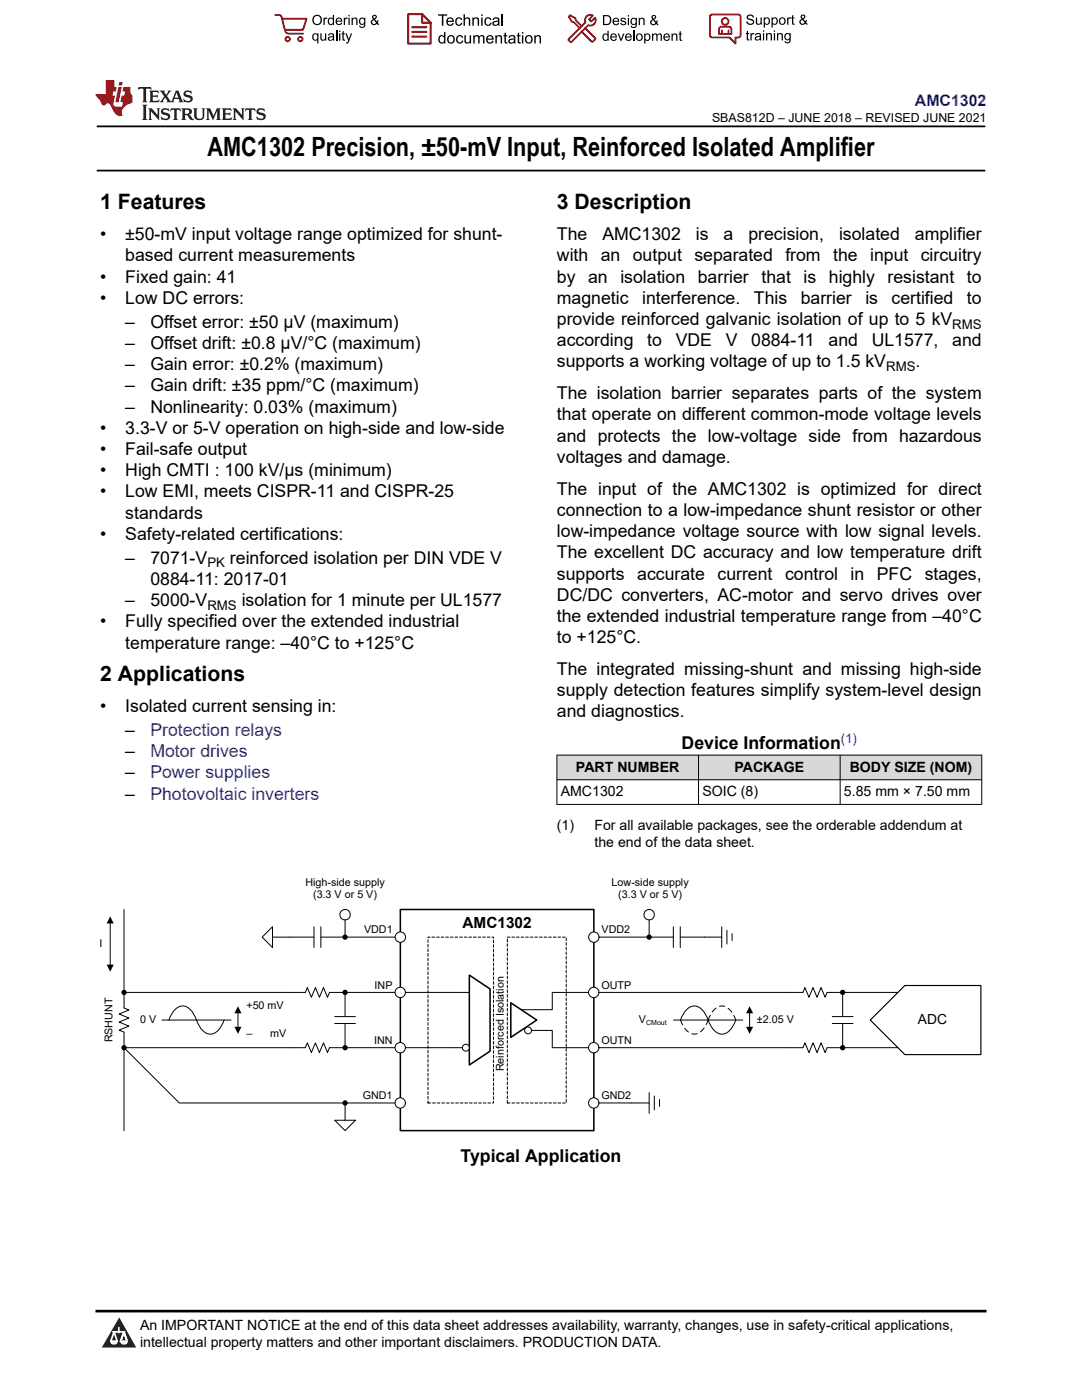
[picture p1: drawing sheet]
<svg xmlns="http://www.w3.org/2000/svg" width="216mm" height="279mm" viewBox="0 0 216 279" stroke-linecap="round" stroke-linejoin="round" font-family="sans-serif">
<path d="M19.3 25.2h177.3M19.3 34h177.3" fill="none" stroke="#000" stroke-width=".35"/>
<g fill="#d8d8d8">
<path d="M111.1 150.7h84.8v4.9h-84.8z" fill-rule="evenodd"/>
<path d="M111.2 150.8h28.1v4.8h-28.1z" fill-rule="evenodd"/>
<path d="M139.4 150.8h28.2v4.8h-28.2z" fill-rule="evenodd"/>
<path d="M167.7 150.8h28.1v4.8h-28.1z" fill-rule="evenodd"/>
</g>
<g fill="none" stroke="#000" stroke-width=".2">
<path d="M111.1 150.7h84.9M111.1 155.6h84.9M111.1 150.6v10M139.4 150.6v10M167.6 150.6v10M195.9 150.6v10M111.1 160.5h84.9M68.8 198.1h24.9M118.5 198.1h-8.3v3.4h-2.8M118.5 187h15.9M129.5 183.6v3.4M134.4 185v4.1"/>
<path d="M135.7 185v4.1M135.7 187h4.9M68.8 209.1h22.1M107.4 205.6h2.8v3.5h8.3M118.5 220.1h7.6"/>
<circle cx="129.5" cy="182.6" r="1.04"/>
</g>
<circle cx="129.5" cy="187" r=".53" fill="#000"/>
<path d="M79.9 181.5h38.6v44.1h-38.6z" fill="none" stroke="#000" stroke-width=".31"/>
<path d="M85.4 187h13.1v33.1h-13.1zM101.2 187h11.8v33.1h-11.8z" fill="none" stroke="#000" stroke-width=".2" stroke-dasharray=".5 .4"/>
<path d="M93.7 194.6l4.1 2.8v12.4l-4.1 2.7z" fill-rule="evenodd" fill="#fff"/>
<path d="M93.7 194.6l4.1 2.8v12.4l-4.1 2.7z" fill="none" stroke="#000" stroke-width=".31"/>
<path d="M101.9 200.1l5.2 3.5-5.2 3.4z" fill="#fff"/>
<path d="M101.9 200.1l5.2 3.5-5.2 3.4z" fill="none" stroke="#000" stroke-width=".31"/>
<path d="M104 201.5h3.4M105.4 205.6h2" fill="none" stroke="#000" stroke-width=".2"/>
<circle cx="105.4" cy="205.6" r=".69" fill="#fff"/>
<g fill="none" stroke="#000" stroke-width=".2">
<path d="M90.9 209.1h2.8"/>
<circle cx="105.4" cy="205.6" r=".69"/>
</g>
<circle cx="93" cy="209.1" r=".69" fill="#fff"/>
<circle cx="93" cy="209.1" r=".69" fill="none" stroke="#000" stroke-width=".2"/>
<circle cx="118.5" cy="220.1" r="1.03" fill="#fff"/>
<g fill="none" stroke="#000" stroke-width=".2">
<path d="M140.6 187h3.4M144 185v4.1M145 185.6v2.8M146.1 186.3v1.4"/>
<circle cx="118.5" cy="220.1" r="1.03"/>
</g>
<circle cx="118.5" cy="187" r="1.03" fill="#fff"/>
<g fill="none" stroke="#000" stroke-width=".2">
<path d="M22 184.2v8.3M24.4 198.1h36.5l.4-1 .8 1.9 .8-1.9 .8 1.9 .8-1.9 .8 1.9 .5-.9h3.1v4.8M24.7 181.5l.1 19.7 .9 .4-1.9 .8 1.9 .8-1.9 .8 1.9 .8-1.9 .8 1 .4-.1 19.6M57.8 187h4.8M62.6 185v4.1M64 185v4.1M64 187h4.9M24.4 209.1h.3M66.8 204.3h4.1M66.8 202.9h4.1M68.9 204.3v4.8h-.4M68.9 209.1h-3.1l-.5 1-.8-2-.8 2-.8-2-.8 2-.8-2-.4 1h-36.2l11.1 11h44.1"/>
<circle cx="118.5" cy="187" r="1.03"/>
</g>
<g fill="#000">
<path d="M22 182.9l.7 1.4h-1.4zM21.3 192.5h1.4l-.7 1.4z"/>
<circle cx="24.7" cy="198.1" r=".53"/>
<circle cx="68.9" cy="198.1" r=".53"/>
<circle cx="24.7" cy="209.1" r=".53"/>
<circle cx="68.9" cy="209.1" r=".53"/>
</g>
<path d="M66.8 223.6h4.1l-2 2z" fill="#fff"/>
<path d="M66.8 223.6h4.1l-2 2zM68.9 220.1v3.5" fill="none" stroke="#000" stroke-width=".2"/>
<path d="M54.4 185v4.1l-2.1-2.1z" fill="#fff"/>
<g fill="none" stroke="#000" stroke-width=".2">
<path d="M54.4 185v4.1l-2.1-2.1zM54.4 187h3.4M68.5 187h11.4M68.9 183.6v3.4"/>
<circle cx="68.8" cy="182.6" r="1.04"/>
</g>
<circle cx="68.9" cy="187" r=".53" fill="#000"/>
<circle cx="79.9" cy="198.1" r="1.03" fill="#fff"/>
<circle cx="79.9" cy="198.1" r="1.03" fill="none" stroke="#000" stroke-width=".2"/>
<circle cx="79.9" cy="209.1" r="1.03" fill="#fff"/>
<circle cx="79.9" cy="209.1" r="1.03" fill="none" stroke="#000" stroke-width=".2"/>
<circle cx="79.9" cy="220.1" r="1.03" fill="#fff"/>
<circle cx="79.9" cy="220.1" r="1.03" fill="none" stroke="#000" stroke-width=".2"/>
<circle cx="79.9" cy="187" r="1.03" fill="#fff"/>
<g fill="none" stroke="#000" stroke-width=".2">
<path d="M129.5 218.1v4.1M130.6 218.7v2.8M131.6 219.4v1.4M126.1 220.1h3.4"/>
<circle cx="79.9" cy="187" r="1.03"/>
</g>
<path d="M173.7 203.6l6.9-6.9h15.1v13.8h-15.1z" fill-rule="evenodd" fill="#fff"/>
<path d="M173.7 203.6l6.9-6.9h15.1v13.8h-15.1z" fill="none" stroke="#000" stroke-width=".23"/>
<path d="M118.5 198.1h41.7l.4-1 .8 1.9 .8-1.9 .8 1.9 .8-1.9 .8 1.9 .4-.9h14.2M168.1 198.1v4.8M118.5 209.1h38.6M157.1 209.1h3.1l.4-1 .8 2 .8-2 .8 2 .8-2 .8 2 .4-1h3.1M166.1 204.3h4.1M166.1 202.9h4.1M167.8 209.1h11.4M168.1 204.3v4.8" fill="none" stroke="#000" stroke-width=".2"/>
<g fill="#000">
<circle cx="168.1" cy="198.1" r=".53"/>
<circle cx="168.1" cy="209.1" r=".53"/>
</g>
<circle cx="118.5" cy="198.1" r="1.03" fill="#fff"/>
<circle cx="118.5" cy="198.1" r="1.03" fill="none" stroke="#000" stroke-width=".2"/>
<circle cx="118.5" cy="209.1" r="1.03" fill="#fff"/>
<g fill="none" stroke="#000" stroke-width=".2">
<path d="M32.3 203.6h13.8M44.7 203.6a3.7 3.7 0 0 1-2.7 2.8 2.85 2.85 0 0 1-2.3-1.8 6.4 6.4 0 0 0-2.6-3.7 2.1 2.1 0 0 0-2.4 .9l-1 1.8M47.5 202.1v2.8M134.4 203.6h13.8M146.8 203.6a3.7 3.7 0 0 1-2.7 2.8 2.85 2.85 0 0 1-2.3-1.8 6.4 6.4 0 0 0-2.6-3.7 2.1 2.1 0 0 0-2.4 .9l-1 1.8M149.6 202.1v2.8M68.5 220.1h.4"/>
<circle cx="118.5" cy="209.1" r="1.03"/>
</g>
<g fill="#000">
<path d="M46.8 204.9h1.4l-.7 1.4zM47.5 200.8l.7 1.4h-1.4zM148.9 204.9h1.4l-.7 1.4zM149.6 200.8l.7 1.4h-1.4z"/>
<circle cx="68.9" cy="220.1" r=".53"/>
</g>
<path d="M135.8 203.6a3.7 3.7 0 0 0 2.7 2.8 2.85 2.85 0 0 0 2.3-1.8l.5-1M141.3 203.6a3.7 3.7 0 0 1 2.8-2.8 2.85 2.85 0 0 1 2.3 1.8l.4 1" fill="none" stroke="#000" stroke-width=".2" stroke-dasharray="1.1 .8"/>
<path d="M0 0h215.9v23.8h-215.9z" fill-rule="evenodd" fill="#fff"/>
<path d="M27.7 17.4l-.2 .6 .5-.3h.6v.1v2.2l-.2 .4h1l-.2-.4v-2.2v-.1h.5l.5 .3-.1-.6zM29.8 18.1l.2 .4v1.5l-.2 .4h1.9l.1-.6a1.08 1.08 0 0 1-1.3 .2v-.7h.6l.4 .2v-.6l-.4 .2h-.6v-.6l.2-.1a1 1 0 0 1 1 .2l-.1-.5zM31.8 18.1l1 1.1-1 1.2h.9l-.2-.2 .4-.7 .5 .7-.2 .2h1.6l-.2-.2 .1-.4h1l.1 .4-.1 .2h.9l-.2-.3-.8-2h-.5l-1 2.2-.8-1.1 .9-1.1h-.8l.2 .2-.5 .7-.3-.7 .1-.2zM35.2 18.5l.4 1h-.8zM36.8 18.2a.65 .65 0 0 0-.2 .7 .65 .65 0 0 0 .6 .5l.7 .2 .1 .2a.79 .79 0 0 1-.7 .4 .79 .79 0 0 1-.7-.5l.1 .7 .2-.1a.93 .93 0 0 0 1.1 .1 .93 .93 0 0 0 .4-1 1.46 1.46 0 0 0-1.2-.6l-.1-.3a1.09 1.09 0 0 1 1.2 .2l-.2-.6-.1 .1-.6-.2zM28.4 20.9l.2 .4v2.3l-.2 .3h1l-.2-.3v-2.3l.2-.4zM29.6 21.6l.2 .4v1.6l-.2 .3h.8l-.3-.3v-1.4l1.7 1.8v-2l.2-.4h-.8l.2 .2 .1 1.1-1.2-1.3zM32.3 21.8a.65 .65 0 0 0-.2 .7 .65 .65 0 0 0 .7 .4l.6 .2 .1 .2a.79 .79 0 0 1-.7 .4 .79 .79 0 0 1-.7-.5l.1 .7 .2-.1a.93 .93 0 0 0 1.1 .1 .93 .93 0 0 0 .4-.9 1.46 1.46 0 0 0-1.2-.6l-.1-.4a1.09 1.09 0 0 1 1.2 .2l-.2-.6-.1 .1-.6-.1zM34.1 21.6l-.1 .7a.63 .63 0 0 1 .7-.4l.1 1.7-.3 .3h1l-.2-.3v-1.7a.66 .66 0 0 1 .8 .4l-.1-.7zM36.2 21.6l.2 .4v1.6l-.2 .3h.9l-.2-.2v-.7h.5l.1 .2a.79 .79 0 0 0 1.2 .6l-1-.9a.61 .61 0 0 0 .6-.6 .61 .61 0 0 0-.5-.6zM36.9 21.9h.2a.47 .47 0 0 1 .5 .1 .47 .47 0 0 1 .1 .5l-.2 .2h-.6zM38.5 21.6l.2 .2a2.27 2.27 0 0 0 .4 2 1.04 1.04 0 0 0 1.7-.7v-1.3l.2-.2h-.8l.2 .4v1.1a.6 .6 0 0 1-.6 .6 .6 .6 0 0 1-.6-.6v-1.1l.3-.4zM41.1 21.6l.2 .4v1.6l-.2 .3h.7l-.2-.3v-1.5l.9 1.9 .8-1.9v1.5l-.2 .3h1l-.3-.3v-1.6l.3-.4h-.8l-.7 1.5-.7-1.5zM44.3 21.6l.2 .4v1.6l-.2 .3h1.9l.1-.5a1.09 1.09 0 0 1-1.3 .1v-.6h.6l.4 .1v-.6l-.4 .2h-.6v-.6l.2-.1a1.01 1.01 0 0 1 1 .3l-.1-.6zM46.4 21.6l.3 .4v1.6l-.3 .3h.8l-.2-.3v-1.4l1.6 1.8v-2l.2-.4h-.7l.2 .2v1.1l-1.2-1.3zM49 21.6l-.1 .7a.63 .63 0 0 1 .8-.4v1.7l-.3 .3h1l-.2-.3v-1.7a.66 .66 0 0 1 .8 .4l-.1-.7zM51.4 21.8a.65 .65 0 0 0-.2 .7 .65 .65 0 0 0 .6 .4l.6 .2 .2 .2a.79 .79 0 0 1-.8 .4 .79 .79 0 0 1-.6-.5l.1 .7 .2-.1a.93 .93 0 0 0 1 .1 .93 .93 0 0 0 .5-.9 1.46 1.46 0 0 0-1.3-.6l-.1-.4a1.09 1.09 0 0 1 1.3 .2l-.2-.6-.2 .1-.5-.1z" fill="#231f20"/>
<path d="M21.1 16v2.8h-2.1l.1 .3 .9 1a.95 .95 0 0 0 .9 .9 .59 .59 0 0 1 .6-.4 .59 .59 0 0 1 .5 .4l.4 .8a1.59 1.59 0 0 0 2.1 1.3 1.61 1.61 0 0 1 1-2.2l1-.4-.1-1.5a1.59 1.59 0 0 1-.4-1.6h-1.4l-.2 .9h.5l-.1 .8h-.5l-.2 1v.2l.4 .1-.2 .9h-.6a.73 .73 0 0 1-1.1-.7l.3-1.5h-.5l.2-.8h.5l.2-.9h-.5v-1.4zM23.6 17.4l-.6 3h.7l.6-3zM23.8 16.4l-.1 .7h.7l.1-.7z" fill="#ed1c24"/>
<g fill="#000">
<path d="M62.3 4a1 1 0 0 1 2 0 1 1 0 0 1-2 0zM62.8 3.4a.78 .78 0 0 0-.1 1.1 .78 .78 0 0 0 1.1 .1 .78 .78 0 0 0 .1-1.1 .78 .78 0 0 0-1.1-.1z" fill-rule="evenodd"/>
<path d="M62.5 6.8l.4-.2 .4 .3v-.2h.2v2h-.2v-.7a.68 .68 0 0 1-.9-.1 .68 .68 0 0 1 0-.9zM62.6 7a.51 .51 0 0 0-.1 .6 .51 .51 0 0 0 .7 .2 .51 .51 0 0 0 .1-.7 .51 .51 0 0 0-.7-.1z" fill-rule="evenodd"/>
<path d="M64.5 3.5h.3v.3l.1-.3h.3l.1 .1-.1 .2a.32 .32 0 0 0-.3 0 .32 .32 0 0 0-.1 .4v.8h-.3z" fill-rule="evenodd"/>
<path d="M63.9 6.7h.3v.8a.36 .36 0 0 0 .3 .4 .36 .36 0 0 0 .4-.5v-.7h.2v1.4h-.2v-.2a.51 .51 0 0 1-.6 .2 .51 .51 0 0 1-.4-.5z" fill-rule="evenodd"/>
<path d="M65.6 3.7l.4-.2 .4 .2v-.7h.3v2h-.3v-.2a.7 .7 0 0 1-1-.1 .7 .7 0 0 1 .2-1zM65.8 3.8a.51 .51 0 0 0-.1 .7 .51 .51 0 0 0 .6 .2 .51 .51 0 0 0 .1-.7 .51 .51 0 0 0-.6-.2z" fill-rule="evenodd"/>
<path d="M65.6 6.8a.66 .66 0 0 1 .8-.1 .66 .66 0 0 1 .3 .8v.6h-.2l-.1-.2a.52 .52 0 0 1-.7 .2 .52 .52 0 0 1-.2-.6l.3-.2a.42 .42 0 0 0 .6-.3l-.3-.2-.3 .1-.1 .2h-.3zM65.7 7.6a.35 .35 0 0 0 .3 .4 .35 .35 0 0 0 .4-.4v-.2z" fill-rule="evenodd"/>
<path d="M67.7 6.1h.2v.3h-.2zM67.7 6.7h.2v1.4h-.2z" fill-rule="evenodd"/>
<path d="M67.1 3.7a.68 .68 0 0 1 .9-.1 .68 .68 0 0 1 .3 .7h-1.1a.42 .42 0 0 0 .3 .5 .42 .42 0 0 0 .5-.3h.3a.73 .73 0 0 1-1.1 .4 .73 .73 0 0 1-.1-1.2zM67.4 3.8l-.2 .3h.8l-.2-.4z" fill-rule="evenodd"/>
<path d="M68.6 3.5h.2v.3l.2-.3h.3l.1 .1-.1 .2a.32 .32 0 0 0-.4 0 .32 .32 0 0 0-.1 .4v.8h-.2z" fill-rule="evenodd"/>
<path d="M68.3 6.3l.3-.1v.5h.2v.1h-.2v.9l.3 .4a.36 .36 0 0 1-.4 0 .36 .36 0 0 1-.2-.4v-.9h-.1v-.1h.1z" fill-rule="evenodd"/>
<path d="M68.9 6.7h.3l.4 1.1 .4-1.1h.3l-.6 1.4a.51 .51 0 0 1-.6 .6l-.1-.3h.3l.2-.3z" fill-rule="evenodd"/>
<path d="M69.5 3h.3v.3h-.3zM69.5 3.5h.3v1.5h-.3z" fill-rule="evenodd"/>
<path d="M70.2 3.5h.2v.2a.52 .52 0 0 1 .6-.2 .52 .52 0 0 1 .3 .6v.9h-.2v-.9a.34 .34 0 0 0-.3-.4 .34 .34 0 0 0-.4 .3v1h-.2z" fill-rule="evenodd"/>
<path d="M71.8 3.7l.4-.2 .5 .2v-.2h.2v1.3a.64 .64 0 0 1-.5 .8 .64 .64 0 0 1-.7-.5h.2a.41 .41 0 0 0 .5 .2 .41 .41 0 0 0 .2-.5 .69 .69 0 0 1-.9-.1 .69 .69 0 0 1 .1-1zM72 3.8a.5 .5 0 0 0-.1 .7 .5 .5 0 0 0 .7 .1 .5 .5 0 0 0 .1-.6 .5 .5 0 0 0-.7-.2z" fill-rule="evenodd"/>
<path d="M74.4 3.1a.47 .47 0 0 1 .7 .1 .47 .47 0 0 1-.3 .7l.4 .4 .1-.3 .2 .1-.1 .4 .3 .3-.2 .2-.3-.3a.63 .63 0 0 1-1 .1 .63 .63 0 0 1 .3-1l-.3-.4zM74.5 3.4a.27 .27 0 0 0 .5 0 .27 .27 0 0 0-.5 0zM74.4 4.1a.4 .4 0 0 0 0 .6 .4 .4 0 0 0 .6-.1l-.4-.6z" fill-rule="evenodd"/>
<path d="M87.4 2.9h1.8v.2h-.7v2h-.3v-2h-.8z" fill-rule="evenodd"/>
<path d="M87.6 7.2l.5-.2 .5 .2v-.8h.3v2.3h-.3v-.2a.76 .76 0 0 1-1-.1 .76 .76 0 0 1-.1-1zM87.9 7.4a.58 .58 0 0 0-.2 .7 .58 .58 0 0 0 .8 .2 .58 .58 0 0 0 .1-.7 .58 .58 0 0 0-.7-.2z" fill-rule="evenodd"/>
<path d="M89.5 7.2a.81 .81 0 0 1 1.1 .1 .81 .81 0 0 1-.2 1.2 .81 .81 0 0 1-1.1-.2l-.1-.7zM89.6 7.4a.57 .57 0 0 0 0 .8 .57 .57 0 0 0 .8 0 .57 .57 0 0 0 0-.7 .57 .57 0 0 0-.8-.1z" fill-rule="evenodd"/>
<path d="M89.3 3.7a.77 .77 0 0 1 .9-.2 .77 .77 0 0 1 .4 .9h-1.3a.48 .48 0 0 0 .4 .5 .48 .48 0 0 0 .6-.3h.3a.83 .83 0 0 1-1.3 .4 .83 .83 0 0 1 0-1.3zM89.5 3.8l-.2 .4h1l-.3-.5z" fill-rule="evenodd"/>
<path d="M91 3.7a.7 .7 0 0 1 1.2 .3h-.2a.45 .45 0 0 0-.6-.3 .45 .45 0 0 0-.3 .6 .45 .45 0 0 0 .3 .6 .45 .45 0 0 0 .6-.4l.3 .1a.76 .76 0 0 1-1.1 .5 .76 .76 0 0 1-.3-1.1z" fill-rule="evenodd"/>
<path d="M91.2 7.2a.7 .7 0 0 1 1.2 .3l-.3 .1a.45 .45 0 0 0-.5-.4 .45 .45 0 0 0-.3 .7 .45 .45 0 0 0 .3 .6 .45 .45 0 0 0 .6-.4h.2a.76 .76 0 0 1-1 .5 .76 .76 0 0 1-.4-1.1z" fill-rule="evenodd"/>
<path d="M92.5 2.9h.3v.8a.59 .59 0 0 1 .7-.2 .59 .59 0 0 1 .3 .6v1h-.2v-1a.4 .4 0 0 0-.5-.4 .4 .4 0 0 0-.3 .5v.9h-.3z" fill-rule="evenodd"/>
<path d="M92.7 7h.2v.9a.41 .41 0 0 0 .5 .6 .41 .41 0 0 0 .3-.6v-.9h.3v1.7h-.3v-.3a.58 .58 0 0 1-.7 .3 .58 .58 0 0 1-.3-.7z" fill-rule="evenodd"/>
<path d="M94.3 3.5h.2v.2a.59 .59 0 0 1 .7-.2 .59 .59 0 0 1 .4 .6v1h-.3v-1a.41 .41 0 0 0-.4-.4 .41 .41 0 0 0-.4 .5v.9h-.2z" fill-rule="evenodd"/>
<path d="M94.4 7h.3v.3a.56 .56 0 0 1 1 0 .54 .54 0 0 1 .6-.3 .54 .54 0 0 1 .4 .5v1.2h-.3v-1.1a.34 .34 0 0 0-.3-.4 .34 .34 0 0 0-.4 .3v1.2h-.3v-1.1a.38 .38 0 0 0-.5-.3 .38 .38 0 0 0-.2 .5v.9h-.3z" fill-rule="evenodd"/>
<path d="M96 2.9h.3v.3h-.3zM96 3.5h.3v1.6h-.3z" fill-rule="evenodd"/>
<path d="M96.8 3.7a.7 .7 0 0 1 1.3 .3h-.3a.45 .45 0 0 0-.6-.3 .45 .45 0 0 0-.3 .6 .45 .45 0 0 0 .3 .6 .45 .45 0 0 0 .6-.4l.3 .1a.76 .76 0 0 1-1.1 .5 .76 .76 0 0 1-.3-1.1z" fill-rule="evenodd"/>
<path d="M97.2 7.2a.77 .77 0 0 1 .9-.1 .77 .77 0 0 1 .4 .8h-1.2a.48 .48 0 0 0 .3 .6 .48 .48 0 0 0 .6-.4l.3 .1a.83 .83 0 0 1-1.3 .3 .83 .83 0 0 1 0-1.3zM97.4 7.4l-.1 .3h.9l-.2-.4z" fill-rule="evenodd"/>
<path d="M98.8 7h.3v.3a.59 .59 0 0 1 .7-.3 .59 .59 0 0 1 .4 .7v1h-.3v-1a.41 .41 0 0 0-.5-.5 .41 .41 0 0 0-.3 .6v.9h-.3z" fill-rule="evenodd"/>
<path d="M98.4 3.7a.74 .74 0 0 1 1-.2 .74 .74 0 0 1 .3 .9v.7h-.3v-.2a.59 .59 0 0 1-.8 .3 .59 .59 0 0 1-.3-.8l1.1-.3a.42 .42 0 0 0-.4-.4 .42 .42 0 0 0-.5 .3h-.2zM98.6 4.5a.36 .36 0 0 0 .2 .5 .36 .36 0 0 0 .5-.2l.1-.5z" fill-rule="evenodd"/>
<path d="M100.7 6.6l.2-.1v.5h.3v.2h-.3v1l.1 .2h.2l.1 .3a.41 .41 0 0 1-.5-.1 .41 .41 0 0 1-.1-.4v-1h-.2v-.2h.2z" fill-rule="evenodd"/>
<path d="M101.6 7.2a.74 .74 0 0 1 .9-.2 .74 .74 0 0 1 .3 1l.1 .7h-.3v-.2a.59 .59 0 0 1-.8 .2 .59 .59 0 0 1-.3-.8l1-.3a.42 .42 0 0 0-.3-.4 .42 .42 0 0 0-.5 .3h-.3zM101.8 8.1a.36 .36 0 0 0 .1 .5 .36 .36 0 0 0 .5-.3l.2-.4z" fill-rule="evenodd"/>
<path d="M103.3 6.6l.3-.1v.5h.3v.2h-.3v1l.1 .2h.2v.3a.41 .41 0 0 1-.5-.1 .41 .41 0 0 1-.1-.4v-1h-.2v-.2h.2z" fill-rule="evenodd"/>
<path d="M104.1 6.4h.3v.3h-.3zM104.1 7h.3v1.7h-.3z" fill-rule="evenodd"/>
<path d="M105 7.2a.81 .81 0 0 1 1.1 .1 .81 .81 0 0 1-.1 1.2 .81 .81 0 0 1-1.2-.2v-.7zM105.2 7.4a.57 .57 0 0 0-.1 .8 .57 .57 0 0 0 .8 0 .57 .57 0 0 0 0-.7 .57 .57 0 0 0-.7-.1z" fill-rule="evenodd"/>
<path d="M106.6 7h.3v.3a.59 .59 0 0 1 .7-.3 .59 .59 0 0 1 .4 .7v1h-.3v-1a.41 .41 0 0 0-.5-.5 .41 .41 0 0 0-.3 .6v.9h-.3z" fill-rule="evenodd"/>
<path d="M120.3 3h.7a1 1 0 0 1 1 1 1 1 0 0 1-1 1h-.7zM120.6 3.2v1.6h.4a.77 .77 0 0 0 .7-.8 .77 .77 0 0 0-.7-.8z" fill-rule="evenodd"/>
<path d="M120.4 6.9l.4-.2 .4 .2v-.8h.3v2h-.3v-.1a.7 .7 0 0 1-.9-.2 .7 .7 0 0 1 .1-.9zM120.6 7a.51 .51 0 0 0-.1 .7 .51 .51 0 0 0 .6 .1 .51 .51 0 0 0 .1-.6 .51 .51 0 0 0-.6-.2z" fill-rule="evenodd"/>
<path d="M122 6.9a.68 .68 0 0 1 .8-.2 .68 .68 0 0 1 .3 .8h-1.1a.42 .42 0 0 0 .3 .5 .42 .42 0 0 0 .5-.3h.3a.73 .73 0 0 1-1.1 .3 .73 .73 0 0 1 0-1.1zM122.2 7l-.2 .3h.8l-.2-.4z" fill-rule="evenodd"/>
<path d="M122.4 3.7a.68 .68 0 0 1 .8-.1 .68 .68 0 0 1 .4 .8h-1.1a.42 .42 0 0 0 .3 .4 .42 .42 0 0 0 .5-.3l.3 .1a.73 .73 0 0 1-1.2 .3 .73 .73 0 0 1 0-1.2zM122.6 3.8l-.1 .3h.8l-.2-.3z" fill-rule="evenodd"/>
<path d="M123.9 3.7l.1-.1a.62 .62 0 0 1 .9 .3l-.2 .1a.29 .29 0 0 0-.3-.3 .29 .29 0 0 0-.3 .3l.1 .1a.58 .58 0 0 1 .6 .1 .58 .58 0 0 1 .1 .6 .67 .67 0 0 1-1.1-.2l.2-.1a.33 .33 0 0 0 .4 .4 .33 .33 0 0 0 .3-.4 .71 .71 0 0 1-.9-.6z" fill-rule="evenodd"/>
<path d="M123.3 6.7h.2l.4 1.2 .4-1.2h.3l-.6 1.4h-.2z" fill-rule="evenodd"/>
<path d="M125.3 3h.2v.3h-.2zM125.3 3.6h.2v1.4h-.2z" fill-rule="evenodd"/>
<path d="M124.9 6.9a.68 .68 0 0 1 .8-.2 .68 .68 0 0 1 .4 .8h-1.1a.42 .42 0 0 0 .3 .5 .42 .42 0 0 0 .5-.3h.3a.73 .73 0 0 1-1.2 .3 .73 .73 0 0 1 0-1.1zM125.1 7l-.1 .3h.8l-.2-.4z" fill-rule="evenodd"/>
<path d="M126 3.7l.4-.2 .4 .2v-.1h.3v1.2a.64 .64 0 0 1-.5 .8 .64 .64 0 0 1-.8-.5l.3 .1a.41 .41 0 0 0 .5 .2 .41 .41 0 0 0 .2-.6 .69 .69 0 0 1-.9-.1 .69 .69 0 0 1 .1-1zM126.2 3.9a.5 .5 0 0 0-.1 .6 .5 .5 0 0 0 .6 .2 .5 .5 0 0 0 .2-.7 .5 .5 0 0 0-.7-.1z" fill-rule="evenodd"/>
<path d="M126.9 7.4a.73 .73 0 0 1 1.4 0 .73 .73 0 0 1-1.4 0zM127.3 7a.5 .5 0 0 0-.1 .7 .5 .5 0 0 0 .7 0 .5 .5 0 0 0 0-.6 .5 .5 0 0 0-.6-.1z" fill-rule="evenodd"/>
<path d="M127.5 3.6h.2v.2a.52 .52 0 0 1 .6-.3 .52 .52 0 0 1 .3 .6v.9h-.2v-.9a.34 .34 0 0 0-.3-.4 .34 .34 0 0 0-.4 .3v1h-.2z" fill-rule="evenodd"/>
<path d="M128.5 6.7h.3v.2a.67 .67 0 0 1 .9 0 .67 .67 0 0 1 0 .9 .55 .55 0 0 1-.9 .2v.7h-.3zM128.9 7a.5 .5 0 0 0-.1 .7 .5 .5 0 0 0 .6 .1 .5 .5 0 0 0 .2-.6 .5 .5 0 0 0-.7-.2z" fill-rule="evenodd"/>
<path d="M130.1 6.7h.2v.2a.49 .49 0 0 1 .9 0l.4-.2a.42 .42 0 0 1 .5 .4v1h-.3v-.9a.3 .3 0 0 0-.2-.3 .3 .3 0 0 0-.4 .2v1h-.2v-.9a.33 .33 0 0 0-.5-.3 .33 .33 0 0 0-.2 .5v.7h-.2z" fill-rule="evenodd"/>
<path d="M130.1 3.1a.47 .47 0 0 1 .8 .1 .47 .47 0 0 1-.3 .7l.3 .4 .1-.2h.3l-.2 .5 .3 .3-.2 .2-.3-.3a.63 .63 0 0 1-1 .1 .63 .63 0 0 1 .3-1l-.2-.5zM130.2 3.5a.27 .27 0 0 0 .5 0 .27 .27 0 0 0-.5 0zM130.2 4.1a.4 .4 0 0 0 0 .7 .4 .4 0 0 0 .6-.2l-.5-.6z" fill-rule="evenodd"/>
<path d="M132.5 6.9a.68 .68 0 0 1 .9-.2 .68 .68 0 0 1 .3 .8h-1.1a.42 .42 0 0 0 .3 .5 .42 .42 0 0 0 .5-.3h.3a.73 .73 0 0 1-1.1 .3 .73 .73 0 0 1-.1-1.1zM132.7 7l-.1 .3h.8l-.2-.4z" fill-rule="evenodd"/>
<path d="M134 6.7h.2v.2a.52 .52 0 0 1 .6-.2 .52 .52 0 0 1 .4 .6v.8h-.3v-.8a.34 .34 0 0 0-.2-.4 .34 .34 0 0 0-.4 .2l-.1 1h-.2z" fill-rule="evenodd"/>
<path d="M135.6 6.3l.2-.1v.5h.3v.2h-.3v.8l.3 .4a.36 .36 0 0 1-.4 0 .36 .36 0 0 1-.1-.4v-.8h-.2v-.2h.2z" fill-rule="evenodd"/>
<path d="M149.2 3a.8 .8 0 0 1 1.2 .5h-.2a.44 .44 0 0 0-.5-.4 .44 .44 0 0 0-.4 .5l.2 .1a.9 .9 0 0 1 1 .8 .84 .84 0 0 1-.9 .5 .84 .84 0 0 1-.7-.7h.3a.52 .52 0 0 0 .5 .5 .52 .52 0 0 0 .5-.6l-.2-.1a.85 .85 0 0 1-1-.8z" fill-rule="evenodd"/>
<path d="M149 6.3l.3-.2v.5h.2v.2h-.2v.9l.2 .4a.36 .36 0 0 1-.4-.1 .36 .36 0 0 1-.1-.4v-.8h-.2v-.2h.2z" fill-rule="evenodd"/>
<path d="M149.7 6.6h.3v.2l.1-.2h.3l.1 .1-.1 .2a.32 .32 0 0 0-.3 0 .32 .32 0 0 0-.1 .4v.8h-.3z" fill-rule="evenodd"/>
<path d="M150.7 6.8a.66 .66 0 0 1 .9-.2 .66 .66 0 0 1 .3 .9v.6h-.2l-.1-.2a.52 .52 0 0 1-.7 .2 .52 .52 0 0 1-.2-.7l.2-.1a.42 .42 0 0 0 .7-.3l-.3-.2h-.3l-.1 .3-.3-.1zM150.9 7.5a.35 .35 0 0 0 .3 .5 .35 .35 0 0 0 .4-.4v-.3z" fill-rule="evenodd"/>
<path d="M150.8 3.5h.3v.8a.36 .36 0 0 0 .3 .5 .36 .36 0 0 0 .4-.5v-.8h.2v1.4h-.2v-.2a.51 .51 0 0 1-.6 .3 .51 .51 0 0 1-.4-.6z" fill-rule="evenodd"/>
<path d="M152.2 6.1h.3v.2h-.3zM152.2 6.6h.3v1.5h-.3z" fill-rule="evenodd"/>
<path d="M152.4 3.5h.2v.2a.67 .67 0 0 1 .9 0 .67 .67 0 0 1 .1 .9 .55 .55 0 0 1-1 .2v.7h-.2zM152.7 3.8a.5 .5 0 0 0-.1 .7 .5 .5 0 0 0 .7 .1 .5 .5 0 0 0 .1-.6 .5 .5 0 0 0-.7-.2z" fill-rule="evenodd"/>
<path d="M152.9 6.6h.2v.2a.52 .52 0 0 1 .6-.2 .52 .52 0 0 1 .3 .6v.9h-.2v-.9a.34 .34 0 0 0-.3-.4 .34 .34 0 0 0-.4 .2v1.1h-.2z" fill-rule="evenodd"/>
<path d="M153.9 3.5h.3v.2a.67 .67 0 0 1 .9 0 .67 .67 0 0 1 0 .9 .55 .55 0 0 1-.9 .2v.7h-.3zM154.3 3.8a.5 .5 0 0 0-.1 .7 .5 .5 0 0 0 .6 .1 .5 .5 0 0 0 .2-.6 .5 .5 0 0 0-.7-.2z" fill-rule="evenodd"/>
<path d="M154.4 6.1h.3v.2h-.3zM154.4 6.6h.3v1.5h-.3z" fill-rule="evenodd"/>
<path d="M155 6.6h.3v.2a.52 .52 0 0 1 .6-.2 .52 .52 0 0 1 .3 .6v.9h-.2v-.9a.34 .34 0 0 0-.3-.4 .34 .34 0 0 0-.4 .2v1.1h-.3z" fill-rule="evenodd"/>
<path d="M155.4 4.2a.75 .75 0 0 1 1.5 0 .75 .75 0 0 1-1.5 0zM155.8 3.8a.5 .5 0 0 0-.1 .7 .5 .5 0 0 0 .8 0 .5 .5 0 0 0 0-.7 .5 .5 0 0 0-.7 0z" fill-rule="evenodd"/>
<path d="M156.7 6.8l.4-.2 .5 .2v-.2h.2v1.3a.64 .64 0 0 1-.5 .7 .64 .64 0 0 1-.8-.4h.3a.41 .41 0 0 0 .5 .2 .41 .41 0 0 0 .2-.5 .69 .69 0 0 1-.9-.1 .69 .69 0 0 1 .1-1zM156.9 6.9a.5 .5 0 0 0-.1 .7 .5 .5 0 0 0 .6 .1 .5 .5 0 0 0 .2-.7 .5 .5 0 0 0-.7-.1z" fill-rule="evenodd"/>
<path d="M157.1 3.5h.2v.2l.1-.2h.3h.2l-.1 .3a.32 .32 0 0 0-.4 0 .32 .32 0 0 0-.1 .4v.7h-.2z" fill-rule="evenodd"/>
<path d="M158 3.1l.3-.1v.5h.2v.2h-.2v.8l.3 .4a.36 .36 0 0 1-.4 0 .36 .36 0 0 1-.2-.4v-.8h-.1v-.2h.1z" fill-rule="evenodd"/>
<path d="M159.9 3a.47 .47 0 0 1 .7 .1 .47 .47 0 0 1-.3 .7l.4 .5 .1-.3h.2l-.1 .5 .3 .3-.2 .2-.3-.3a.63 .63 0 0 1-1 .1 .63 .63 0 0 1 .3-1l-.3-.5zM160 3.4a.27 .27 0 0 0 .5 0 .27 .27 0 0 0-.5 0zM159.9 4.1a.4 .4 0 0 0 0 .6 .4 .4 0 0 0 .6-.2l-.4-.6z" fill-rule="evenodd"/>
</g>
<path d="M67.2 6.1v2M126.5 6.1v2" fill="none" stroke="#000" stroke-width=".25"/>
<g fill="none" stroke="#de0000" stroke-width=".37">
<path d="M54.9 3h.9a1.19 1.19 0 0 1 .6 1.2l.6 2.1a.85 .85 0 0 0 1 .4h2.5M56.3 3.7h4.9l-.7 2.2h-3.6M116.1 5.2l-1.2-1.1-.1-.5-1-.6-.3 .3 .6 1 .5 .2 1.1 1.1M116.8 5.6l1.9 2v.3l-.4 .4h-.3l-1.9-2zM116.8 5.6l.6-.6a1.07 1.07 0 0 0 1.2-.2 1.07 1.07 0 0 0 .1-1.3l-.7 .8-.5-.4 .8-.8a1.07 1.07 0 0 0-1.2 .2 1.07 1.07 0 0 0-.3 1.2l-3.3 3.3v.3l.3 .3h.2l2.1-2.1M141.7 3.1l.4-.2h5.3l.3 .2 .1 3.9-.2 .4-.8 .1v1.2l-1.3-1.2h-3.4l-.4-.2zM143.5 5.6l.5-.3 1.7 .1 .2 .5v.9h-2.4zM144 6.1v.7M145.4 6.1v.7"/>
<circle cx="57.4" cy="7.8" r=".44"/>
<circle cx="59.9" cy="7.8" r=".44"/>
<circle cx="144.7" cy="4.3" r=".67"/>
</g>
<path d="M100.2 2.9v2.2" fill="none" stroke="#000" stroke-width=".28"/>
<path d="M81.4 2.8h2.8v1.7h1.7v4.2h-4.5zM82.3 6.4h2.8M82.3 5.4h2.8M82.3 7.3h2.8M84.2 2.8l1.7 1.7" fill="none" stroke="#de0000" stroke-width=".42"/>
<path d="M0 261.4h215.9v18h-215.9z" fill-rule="evenodd" fill="#fff"/>
<path d="M23.8 262.9l3.4 6h-6.9z" fill="#231f20"/>
<path d="M22.1 267.7h1.3l-.4 .5h-.3a.55 .55 0 0 1-.6-.5z" fill-rule="evenodd" fill="#fff"/>
<path d="M22.1 267.7h1.3l-.4 .5h-.3a.55 .55 0 0 1-.6-.5z" fill="none" stroke="#231f20" stroke-width=".34"/>
<path d="M22.1 267.7h1.3l-.4 .5h-.5zM22.6 265.8h.1M22.6 265.8h2.3zM23.7 265.9h.1M23.7 264.9v1zM24 267.7h.1" fill="none" stroke="#fff" stroke-width=".34"/>
<path d="M24.7 265.8l-.7 1.9z" fill="#fff"/>
<path d="M24.7 265.8l-.7 1.9z" fill="none" stroke="#fff" stroke-width=".34"/>
<path d="M24.7 265.8l.7 1.9z" fill="#fff"/>
<path d="M24.7 265.8l.7 1.9zM25.3 267.7h.1" fill="none" stroke="#fff" stroke-width=".34"/>
<path d="M22.8 265.8l-.7 1.9z" fill="#fff"/>
<path d="M22.8 265.8l-.7 1.9z" fill="none" stroke="#fff" stroke-width=".34"/>
<path d="M22.8 265.8l.6 1.9z" fill="#fff"/>
<path d="M22.8 265.8l.6 1.9z" fill="none" stroke="#fff" stroke-width=".34"/>
<path d="M24.1 267.7h1.3a.65 .65 0 0 1-.6 .5 .65 .65 0 0 1-.7-.5z" fill-rule="evenodd" fill="#fff"/>
<path d="M24.1 267.7h1.3a.65 .65 0 0 1-.6 .5 .65 .65 0 0 1-.7-.5z" fill="none" stroke="#231f20" stroke-width=".34"/>
<path d="M24 267.7h.1M24.1 267.7h1.3l-.4 .5h-.5z" fill="none" stroke="#fff" stroke-width=".34"/>
<path d="M19 261.7h177.8" fill="none" stroke="#000" stroke-width=".53"/>
<text font-size="5.3" x="41.4" y="31.2">AMC1302 Precision, ±50-mV Input, Reinforced Isolated Amplifier</text>
<g font-size="4.2">
<text x="20" y="41.8">1 Features</text>
<text x="111.1" y="41.8">3 Description</text>
<text x="20" y="136">2 Applications</text>
</g>
<g font-size="3.5">
<text x="20" y="47.9">•</text>
<text x="25" y="47.9">±50-mV input voltage range optimized for shunt-</text>
<text x="111.1" y="47.9">The</text>
<text x="120.2" y="47.9">AMC1302</text>
<text x="138.9" y="47.9">is</text>
<text x="144.4" y="47.9">a</text>
<text x="149.3" y="47.9">precision,</text>
<text x="167.4" y="47.9">isolated</text>
<text x="182.6" y="47.9">amplifier</text>
<text x="25" y="52.2">based current measurements</text>
<text x="111.1" y="52.2">with</text>
<text x="119.9" y="52.2">an</text>
<text x="126.3" y="52.2">output</text>
<text x="138.5" y="52.2">separated</text>
<text x="156.7" y="52.2">from</text>
<text x="166.2" y="52.2">the</text>
<text x="173.6" y="52.2">input</text>
<text x="183.7" y="52.2">circuitry</text>
<text x="20" y="56.4">•</text>
<text x="25" y="56.4">Fixed gain: 41</text>
<text x="111.1" y="56.4">by</text>
<text x="117.4" y="56.4">an</text>
<text x="123.8" y="56.4">isolation</text>
<text x="139.2" y="56.4">barrier that</text>
<text x="160.3" y="56.4">is</text>
<text x="165.4" y="56.4">highly</text>
<text x="177.1" y="56.4">resistant</text>
<text x="192.9" y="56.4">to</text>
<text x="20" y="60.6">•</text>
<text x="25" y="60.6">Low DC errors:</text>
<text x="25" y="65.4">–</text>
<text x="30" y="65.4">Offset error: ±50 µV (maximum)</text>
<text x="111.1" y="60.6">magnetic</text>
<text x="111.1" y="64.9">provide reinforced galvanic isolation of up to 5 kV</text>
<text x="128.1" y="60.6">interference.</text>
<text x="150.4" y="60.6">This</text>
<text x="159.8" y="60.6">barrier</text>
<text x="172.7" y="60.6">is</text>
<text x="177.9" y="60.6">certified</text>
<text x="192.9" y="60.6">to</text>
<text x="25" y="69.6">–</text>
<text x="30" y="69.6">Offset drift: ±0.8 µV/°C (maximum)</text>
<text x="111.1" y="69.1">according</text>
<text x="129.2" y="69.1">to</text>
<text x="134.8" y="69.1">VDE</text>
<text x="144.8" y="69.1">V</text>
<text x="149.9" y="69.1">0884-11</text>
<text x="165.3" y="69.1">and</text>
<text x="173.9" y="69.1">UL1577,</text>
<text x="190" y="69.1">and</text>
<text x="25" y="73.9">–</text>
<text x="30" y="73.9">Gain error: ±0.2% (maximum)</text>
<text x="111.1" y="73.3">supports a working voltage of up to 1.5 kV</text>
<text x="182.7" y="73.3">.</text>
<text x="25" y="78.1">–</text>
<text x="25" y="82.3">–</text>
<text x="30" y="78.1">Gain drift: ±35 ppm/°C (maximum)</text>
<text x="30" y="82.3">Nonlinearity: 0.03% (maximum)</text>
<text x="111.1" y="79.7">The isolation barrier separates parts of the system</text>
<text x="111.1" y="83.9">that operate on different common-mode voltage levels</text>
<text x="20" y="86.6">•</text>
<text x="25" y="86.6">3.3-V or 5-V operation on high-side and low-side</text>
<text x="111.1" y="88.2">and protects the low-voltage side from hazardous</text>
<text x="20" y="90.8">•</text>
<text x="20" y="95">•</text>
<text x="25" y="90.8">Fail-safe output</text>
<text x="25" y="95">High CMTI : 100 kV/µs (minimum)</text>
<text x="111.1" y="92.4">voltages and damage.</text>
<text x="20" y="99.3">•</text>
<text x="25" y="99.3">Low EMI, meets CISPR-11 and CISPR-25</text>
<text x="111.1" y="98.7">The input of the AMC1302 is optimized for direct</text>
<text x="20" y="107.7">•</text>
<text x="25" y="103.5">standards</text>
<text x="25" y="107.7">Safety-related certifications:</text>
<text x="111.1" y="103">connection to a low-impedance shunt resistor or other</text>
<text x="111.1" y="107.2">low-impedance voltage source with low signal levels.</text>
<text x="25" y="112.5">–</text>
<text x="30" y="112.5">7071-V</text>
<text x="45.9" y="112.5">reinforced isolation per DIN VDE V</text>
<text x="111.1" y="111.4">The excellent DC accuracy and low temperature drift</text>
<text x="30" y="116.7">0884-11: 2017-01</text>
<text x="111.1" y="115.7">supports</text>
<text x="111.1" y="119.9">DC/DC converters, AC-motor and servo drives over</text>
<text x="127.1" y="115.7">accurate</text>
<text x="143.2" y="115.7">current</text>
<text x="156.6" y="115.7">control</text>
<text x="169.7" y="115.7">in</text>
<text x="175" y="115.7">PFC</text>
<text x="184.5" y="115.7">stages,</text>
<text x="20" y="125.2">•</text>
<text x="25" y="125.2">Fully specified over the extended industrial</text>
<text x="25" y="121">–</text>
<text x="30" y="121">5000-V</text>
<text x="48.2" y="121">isolation for 1 minute per UL1577</text>
<text x="111.1" y="124.1">the extended industrial temperature range from –40°C</text>
<text x="25" y="129.4">temperature range: –40°C to +125°C</text>
<text x="111.1" y="128.4">to +125°C.</text>
<text x="111.1" y="134.7">The integrated missing-shunt and missing high-side</text>
<text x="20" y="142.1">•</text>
<text x="25" y="142.1">Isolated current sensing in:</text>
<text x="111.1" y="143.2">and diagnostics.</text>
<text x="111.1" y="139">supply detection features simplify system-level design</text>
<text x="25" y="146.9">–</text>
<text x="136" y="149.5">Device Information</text>
<text x="25" y="151.1">–</text>
<text x="25" y="155.4">–</text>
<text x="25" y="159.6">–</text>
<text x="91.9" y="231.9">Typical Application</text>
</g>
<g font-size="3.5" fill="#00f">
<text x="30" y="146.9">Protection relays</text>
<text x="30" y="151.1">Motor drives</text>
<text x="30" y="155.4">Power supplies</text>
<text x="30" y="159.6">Photovoltaic inverters</text>
</g>
<text font-size="3.2" fill="#00f" x="182.6" y="21.1">AMC1302</text>
<text font-size="3.1" x="92.3" y="185.2">AMC1302</text>
<g font-size="2.8">
<text x="114.9" y="154">PART NUMBER</text>
<text x="146.6" y="154">PACKAGE</text>
<text x="169.5" y="154">BODY SIZE (NOM)</text>
<text x="111.9" y="158.9">AMC1302</text>
<text x="140.2" y="158.9">SOIC (8)</text>
<text x="168.4" y="158.9">5.85 mm × 7.50 mm</text>
<text x="111.1" y="165.7">(1)</text>
<text x="118.6" y="165.7">For all available packages, see the orderable addendum at</text>
<text x="118.6" y="169.1">the end of the data sheet.</text>
<text x="183.2" y="204.4">ADC</text>
<text x="27.9" y="265.5">An IMPORTANT NOTICE at the end of this data sheet addresses availability, warranty, changes, use in safety-critical applications,</text>
<text x="27.9" y="268.9">intellectual property matters and other important disclaimers. PRODUCTION DATA.</text>
</g>
<g font-size="2.6">
<text x="190" y="65.6">RMS</text>
<text x="176.8" y="74">RMS</text>
<text x="41.4" y="113.2">PK</text>
<text x="41.4" y="121.7">RMS</text>
</g>
<text font-size="2.6" fill="#00f" x="167.8" y="148.4">(1)</text>
<text font-size="2.5" x="142.1" y="24.3">SBAS812D – JUNE 2018 – REVISED JUNE 2021</text>
<g font-size="2.1">
<text x="60.9" y="176.7">High-side supply</text>
<text x="62.5" y="179.3">(3.3 V or 5 V)</text>
<text x="122" y="176.7">Low-side supply</text>
<text x="123.4" y="179.3">(3.3 V or 5 V)</text>
<text x="19.9" y="189.1">I</text>
<text x="72.6" y="186.3">VDD1</text>
<text x="120" y="186.3">VDD2</text>
<text x="74.8" y="197.3">INP</text>
<text x="120" y="197.3">OUTP</text>
<text x="49.2" y="201.5">+50 mV</text>
<text x="22.4" y="208" transform="rotate(-90 22.4 208)">RSHUNT</text>
<text x="27.9" y="204.2">0 V</text>
<text x="49.2" y="207">–</text>
<text x="53.9" y="207">mV</text>
<text x="74.6" y="208.4">INN</text>
<text x="120" y="208.4">OUTN</text>
<text x="127.5" y="204.2">V</text>
<text x="151" y="204.2">±2.05 V</text>
<text x="100.5" y="213.8" transform="rotate(-90 100.5 213.8)">Reinforced Isolation</text>
<text x="72.4" y="219.4">GND1</text>
<text x="120" y="219.4">GND2</text>
</g>
<text font-size="1.4" x="128.9" y="204.5">CMout</text>
</svg>
